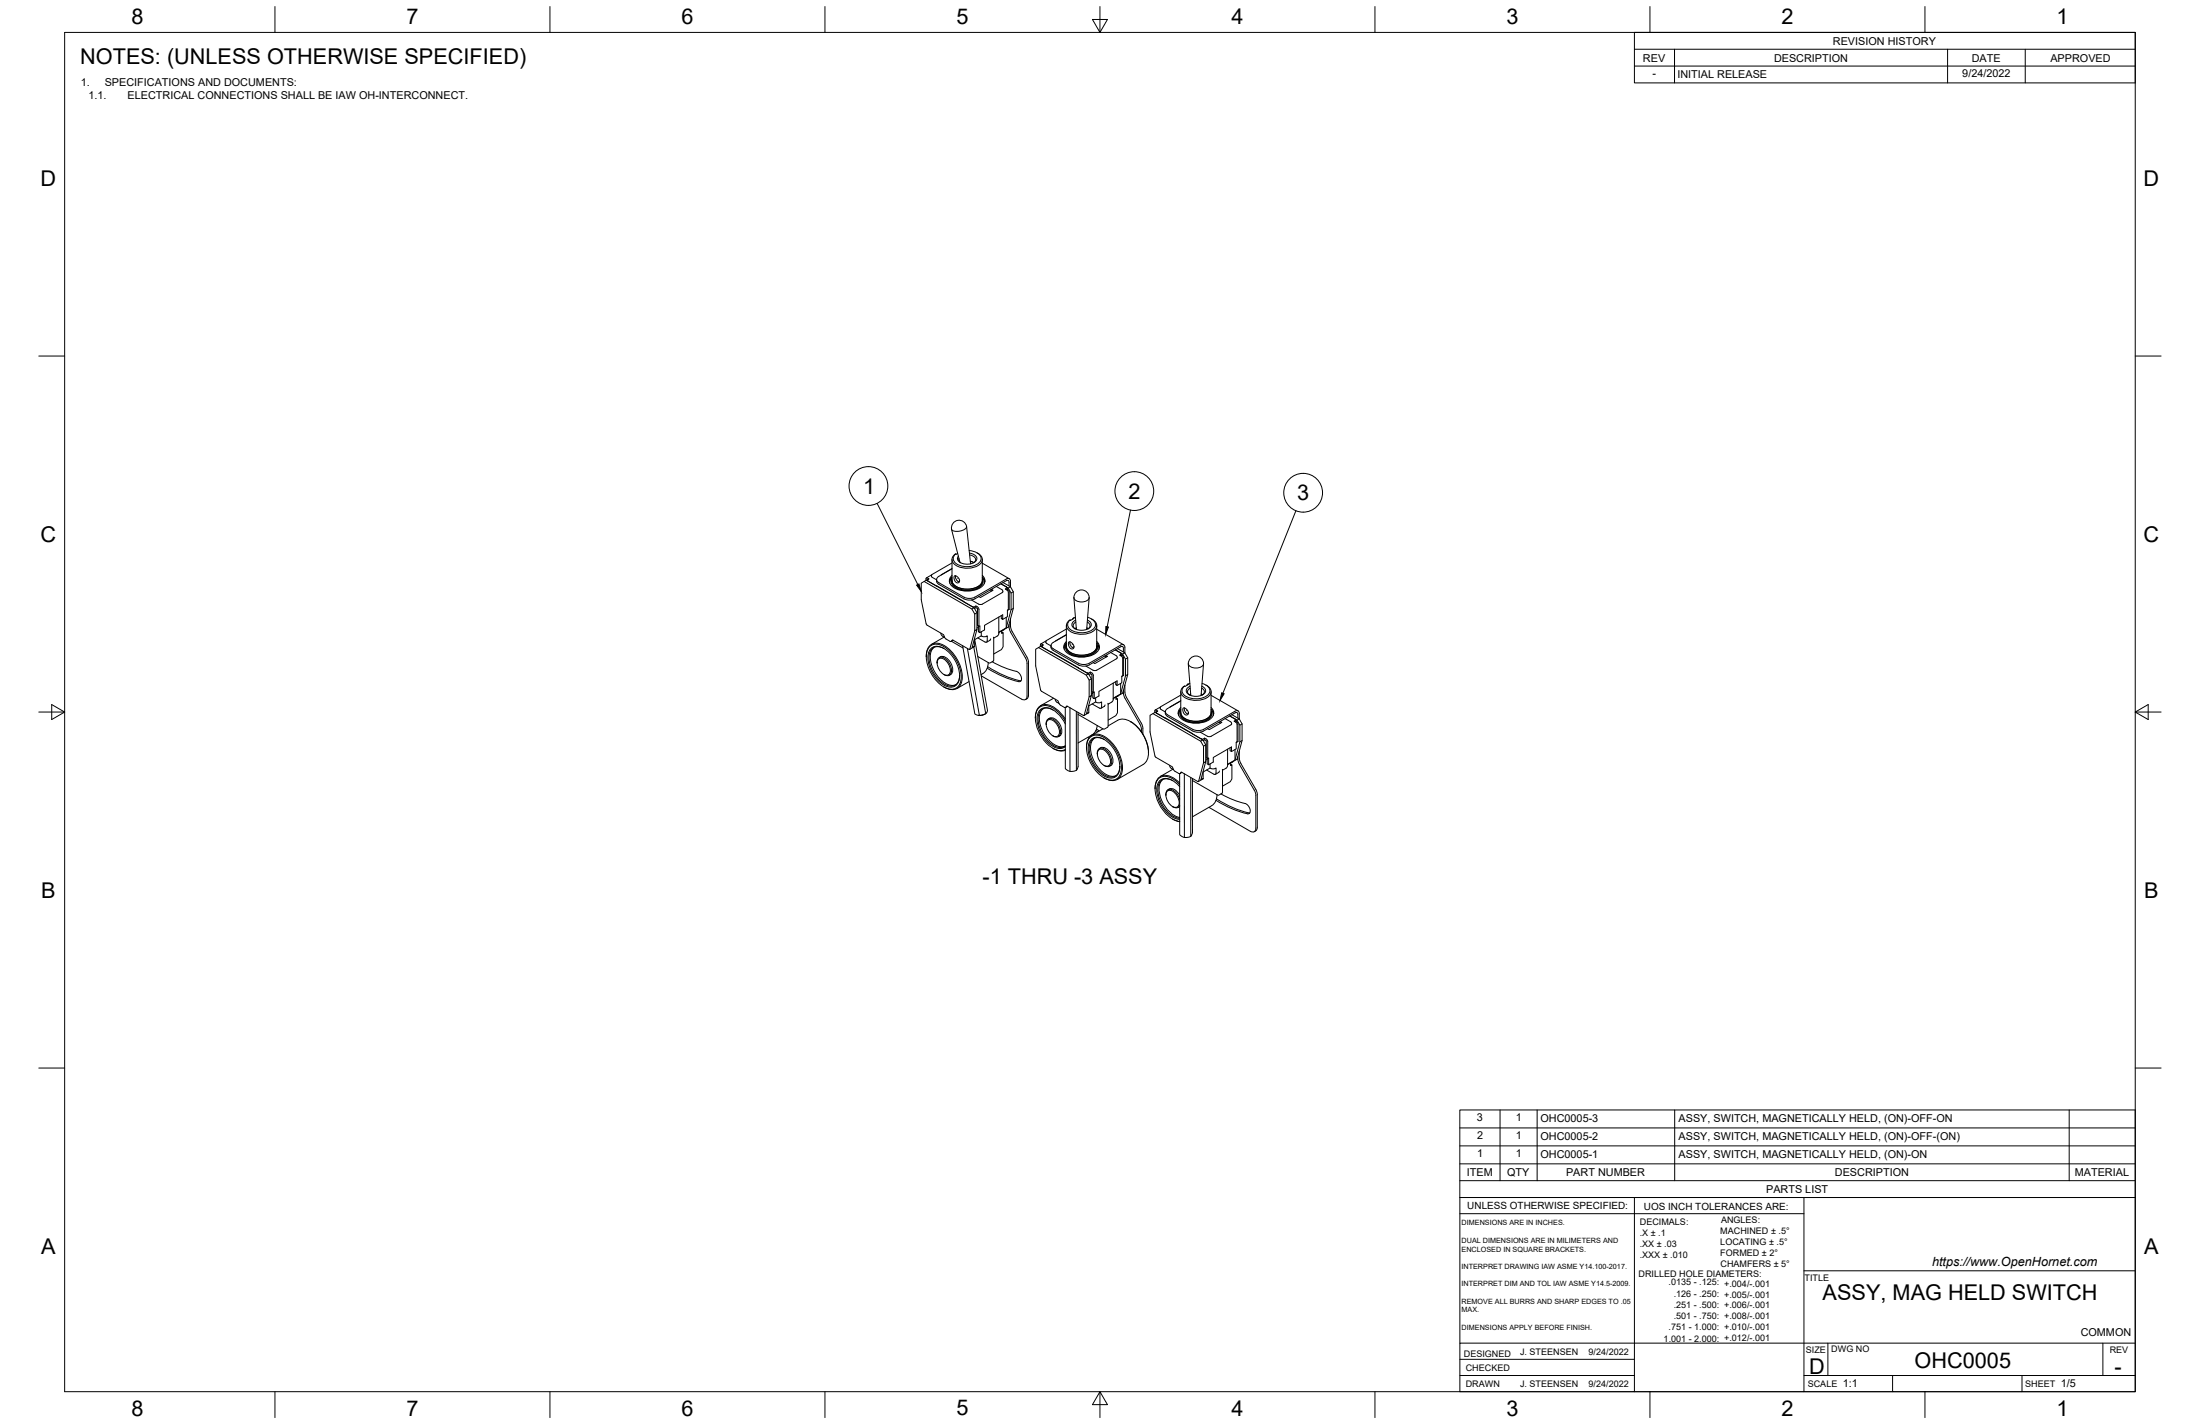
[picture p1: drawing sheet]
<svg xmlns="http://www.w3.org/2000/svg" width="864mm" height="559mm" viewBox="0 0 864 559" stroke-linecap="round" stroke-linejoin="round" font-family="sans-serif">
<!-- layer: Visible -->
<g fill="none" stroke="#000" stroke-width=".39">
<path d="M373.5 207.7l3.3 12.9M373.7 219.6v8.6a4.7 4.7 0 0 0 4.9 3.4 6.8 6.8 0 0 0 7-2.8l.1-1M374.2 205.2a2.93 2.93 0 0 1 3.2-.9 2.93 2.93 0 0 1 2 2.7 4.8 4.8 0 0 1-5.7 1l-.2-.3a2.99 2.99 0 0 1 .7-2.5zM375.9 217.2l-.8 .2M376.4 219.1v.8l.7 .9M379.4 206.7l1.6 14.6M380.4 216a4.5 4.5 0 0 1 4.7 3.3 5.2 5.2 0 0 1-5.9 3.1 5.2 5.2 0 0 1-5-2.8 2.26 2.26 0 0 1 1-2.2M380.6 217a2.37 2.37 0 0 1 2.7 2.9 4.9 4.9 0 0 1-7.4-.3l.3-1.4M380.6 217.8a1.85 1.85 0 0 1 1.9 .7 1.85 1.85 0 0 1 .1 2l-.4 .3M383.5 217l.4 .1M383.9 217.1a2.67 2.67 0 0 1 1.7 2.8 2.67 2.67 0 0 1-2.3 2.4 8.5 8.5 0 0 1-9.2-1.5 2.41 2.41 0 0 1 1-3.4M385.6 219.6v8.2a4.7 4.7 0 0 1-4.9 3.3 6.7 6.7 0 0 1-6.9-2.7l-.1-.6"/>
<path d="M362.8 228.2l.8-.5 18.8 10.8 1.1 2v6.5M363.5 227.1v.7M363.5 227.1l.3-.4 .9 .5-.9 .5 17.9 10.4 .5 .2 .9-.5 .8 .5 .4 .8v6.7l-.6-.3v-6.7l-.6-.4-.6 .4M363.8 227.7v.1M364 227.5h.1M365.8 225.5l-2.1 1.3M367.6 227.4l.1 1 .8 .9M367.7 229.9v.1M369.5 225.6l4.2-2.4-5.2 3a1.3 1.3 0 0 0-.9 1.2 1.3 1.3 0 0 0 .9 1.2l9.9 5.7 2.5 .5 1.8-.4 12.3-7.2a1 1 0 0 1 1.2-.1 1 1 0 0 1 .5 1.1v2.1M373.1 227.2l.3-.2-.5 1.1v.8M373.7 220.9l-7.9 4.6v.9l1.8 1.1M373.7 226.5l-.3 .2"/>
<path d="M373.7 227.3a3.7 3.7 0 0 0 3.5 3.6 8.2 8.2 0 0 0 8.1-1.9l.3-1.7M373.7 227a2.94 2.94 0 0 0 2.2 4.1 9.1 9.1 0 0 0 9.4-1.3 2.3 2.3 0 0 0 .3-2.8M373.7 225.8a2.98 2.98 0 0 0-.9 3 2.98 2.98 0 0 0 2.3 2.2 10 10 0 0 0 11-1.6 2.62 2.62 0 0 0-.5-3.6M373.7 226.4l-1 1.8M374.6 226l.9 .1 1 1.1 .2 .8-.4 .6-.8 .1-.6-.7-.4-1.2zM375.1 225.9a1.95 1.95 0 0 0 1.5 2.4M376 227h.1M380.9 220.2l1.4 .6M380.9 220.3l1.3 .4M381.8 238v.2M382.2 238.3v.1M382.4 238.5l-.9 .5"/>
<path d="M383.1 237.8v.6M385.6 221l10.6 6.1M385.6 226.4l1 1.8M385.6 226.5l.3 .2M386.2 227.4l.2 1.5M386.3 227.4l-.2-.2 .1 .2M388.7 231.5l.6 .4M389.2 231.2l.6 .4-4.9 2.9-.7-.4M391.1 230.1l2.3 1.4 .3 .7M392.9 229.1l2.9 1.7 1.1 1.9v6.6M392.9 229.1l2.6 1.6-.9 .4 .9 .6 .3 .8v6.7l-.3 .2v2.6l-1.9 1.1M393.4 232.6l-8.1 4.6-1.1-.1-2.8-1.6"/>
<path d="M393.7 232.2l-.3 .4M393.8 228.6l2.8 1.7 1.2 1.9v6.6l-2 7.3M395.5 231.2l.7 1.1v6.8l-.7 .4M395.5 230.7v.6l-.3 .2M396.1 228.5v1.4M396.1 228.5l-.2-.6h-.9l-12.3 7.1-1.8 .5-2.5-.5-9.9-5.7M396.6 230.3l-.8 .5M397.8 238.8l-.9 .5-1.9 7.1-2.9 1.7M397.8 232.2l-.9 .5M421.6 234.6l.9 12.4M422.7 232.2a2.85 2.85 0 0 1 3.4-.3 2.85 2.85 0 0 1 1.1 3.4 4 4 0 0 1-5.6-.4v-.4a2.99 2.99 0 0 1 1.1-2.3zM427.5 234.6l-.9 12.4"/>
<path d="M363.6 257.7a4.3 4.3 0 0 1 1.5-4.4 4.3 4.3 0 0 1 4.5-.5 14.6 14.6 0 0 1 7.9 15 4.3 4.3 0 0 1-7 1.8M364.7 254a4.7 4.7 0 0 1 6.7 .3 14.4 14.4 0 0 1 5.6 13.4 4 4 0 0 1-6.5 1.9 14.3 14.3 0 0 1-6.6-14.1zM365.3 254.7a4.3 4.3 0 0 1 6 .3 13 13 0 0 1 5.1 12.1 3.6 3.6 0 0 1-5.9 1.7 12.9 12.9 0 0 1-6-12.7zM366.7 254a7.2 7.2 0 0 0-.3 8.6 10.2 10.2 0 0 0 7.4 6.4l1.4-.3M368.4 258.6a3.1 3.1 0 0 1 3.9 2 3.1 3.1 0 0 1-.2 4.3 4.6 4.6 0 0 1-4.2-4.8zM369.2 257.8a4.3 4.3 0 0 1 4.6 3.7l.2 1.4-.2 1.1-1.1 1M369.2 257.8l-.5 .2M369.3 248.5l.4 .9 1.1 .7M370.6 254.5a3.6 3.6 0 0 0-4.2-.3 3.6 3.6 0 0 0-1.7 3.9 12.5 12.5 0 0 0 7.8 11.1 3.5 3.5 0 0 0 4.2-4.1M370.6 250l-4.9 2.9M371.4 250.8l1.5 .9 .6-.1M373.5 251.7l4.5 2.6"/>
<path d="M373.5 251.6l.4-.5 6.7 3.7 2-7.3 .9-.5-1.9 7.1 .9-.5M374.2 251.2l-.8 .5M379.8 254.5l4.7 26.2M382.2 253.9l4.7 26.2M382.4 253.8l-1.8 1M382.6 247.5v-6.6l-1.1-1.9-18.7-10.8-1.2 .6v6.6l2.1 9.6 6.7 4.1 1 1.7M382.6 251l5 27.9-.5 1.1-1.4 .6-1.7 .1-1.3-.5-4.8-26.8M383.5 240.5l-.9 .4M383.8 250.3l2.9 1.7M384.1 245.7v2.2l.5 .3v-2.6l-.3 .2M384.1 246.1l-.6 .3M385.2 247.9v1.6"/>
<path d="M387.5 251.5v-2l-1 .4-1.3-.4-2.7 1.6-.1 2.7M387.5 251.5l-.2 .5-.6-.1M387.9 260a4.8 4.8 0 0 1-2.8 4.7M388.9 250.7l-.3 .6-1.3 .7M389.5 259.7l4.8 2.3 4.6 1.4M390 250v9.4l-1.7 .8-4.5-2.6M392.1 242.1l-.1 6.8-.3 .5-1.6 1M393 241.6v1.1l.6 .4v-1.8l-7.1 4.1v1.8l-1.9 1M393.2 248l.6 .3M394.2 247l-1 .7v.8l.6-.2v5.5l-.7 1.1-3 1.7M395 242.3v4.1M395.7 246.1l-3.6 2.1"/>
<path d="M396.1 245l.1 1.8 .5 1.3M396.7 242.9v3.2l.6 1.6M396.7 248.1l6.4 11.4 .1 13.7a1.28 1.28 0 0 1-.7 1.3 1.28 1.28 0 0 1-1.4-.1l-15.9-9.2M397.3 247.8l6.3 11.3 .1 13.7-.3 1.2-.9 .5M407.7 254.1l.8-.5 18.8 10.8 1.1 2v6.5M408.4 253.1v.6M408.7 253.6v.1M409 252.8l.6 .3-.9 .5 .4 .3 17.5 10.1 .5 .2 .9-.5 .9 .6 .3 .8v6.7l-.6-.4v-6.6l-.6-.4-.6 .3M409 252.7h-.4l-.2 .4M409 253.4v.1M410.7 251.5l-2.1 1.2M412.5 253.3l.1 1 .8 .9 9.9 5.7 1.8 .5 2.4-.5 12.4-7.1 .7-.1 .4 .7"/>
<path d="M412.6 255.8v.2M418 253.2l.3-.3-.5 1.2v.8M418.3 252.7l.3-.3-1 1.8M418.6 249.1l-5.2 3a1.29 1.29 0 0 0-.8 1.2 1.29 1.29 0 0 0 .8 1.3l9.9 5.7 2.5 .5 1.8-.5 12.3-7.1M418.6 245.5v8.6a4.7 4.7 0 0 0 4.9 3.4 6.8 6.8 0 0 0 7-2.8v-9.2M418.6 249l-4.2 2.5M418.6 246.8l-7.9 4.7v.9l1.8 1M418.6 253.7a4.7 4.7 0 0 0 4.9 3.4 6.7 6.7 0 0 0 6.9-2.8l.1-.6M418.6 253.3a3.7 3.7 0 0 0 3.5 3.6 8.2 8.2 0 0 0 8.1-2l.3-1.6M418.6 252.9a2.94 2.94 0 0 0 2.2 4.1 9.1 9.1 0 0 0 9.4-1.3 2.3 2.3 0 0 0 .3-2.8M418.6 251.7a2.98 2.98 0 0 0-.9 3.1 2.98 2.98 0 0 0 2.3 2.1 10 10 0 0 0 11.1-1.5 2.62 2.62 0 0 0-.6-3.7M419.5 252l.7-.1 1 .9 .4 .8-.4 1-.6 .1-.7-.5-.5-1.2z"/>
<path d="M420 252.5a1.91 1.91 0 0 0 1.5 1.7M420 251.9v.5M420.9 252.9v.1M421.4 242.5l.2 .2-1.3 .7-.2-.1a2.43 2.43 0 0 0-1.5 2.2 2.43 2.43 0 0 0 1.5 2.2 8.5 8.5 0 0 0 10-.9 2.61 2.61 0 0 0-1.7-3.9M421.4 242.5l-.3 .5M422 246.7l.5-.3zM422.2 242.3l-.8 .2M422.3 243.4a1.85 1.85 0 0 0-1.5 2 1.85 1.85 0 0 0 1.8 1.6 4.7 4.7 0 0 0 5.8-1.6 1.9 1.9 0 0 0-1.5-2M422.3 244.1l-.5 .3a1.34 1.34 0 0 0 .2 2.4M426.6 246.5l.5 .2M426.7 246.4l.5 .3M426.8 244.1l.5 .3a1.34 1.34 0 0 1-.2 2.4"/>
<path d="M427 242.3a2.88 2.88 0 0 1 2.6 4.1 7.6 7.6 0 0 1-10 0 2.13 2.13 0 0 1 .5-3.1M430.5 246.9l10.6 6.1M430.8 252.7l-.3-.3 1 1.8M431.1 253.4l.2 1.5M431.2 253.3l-.2-.1 .1 .2M433.6 257.5l.6 .3M434.1 257.2l.6 .3-4.9 2.9-.6-.4M436 256.1l2.3 1.3 .1 1-7.9 4.6h-1.4l-2.8-1.6M437.8 255l2.9 1.7 1.1 1.9v6.6M437.9 255l2.5 1.6-.9 .5 .9 .5 .3 .8v6.7l-.3 .2v2.6l-1.9 1.1M438.7 254.5l2.8 1.7 1.2 1.9v6.6l-2 7.3-3.7 2.2M439.9 253.1a1 1 0 0 1 1.2-.1 1 1 0 0 1 .5 1.1"/>
<path d="M440.4 257.2l.7 1v6.9l-.7 .4M440.4 256.6v.6l-.3 .2M441 254.4v1.5M441.5 256.2l-.8 .5M441.6 254.1v2.1M442.7 258.1l-.9 .5M467.6 258.1a2.85 2.85 0 0 1 3.5-.2 2.85 2.85 0 0 1 1.1 3.3 4 4 0 0 1-5.6-.4l-.1-.4a2.99 2.99 0 0 1 1.1-2.3zM367.8 260.1a1.89 1.89 0 0 1 1.1-2.2 1.89 1.89 0 0 1 2.4 .7 4.9 4.9 0 0 1 1.6 6.2 1.99 1.99 0 0 1-2.4-.1M380.4 267.5l-4.7 2.7M387.5 262.2l6.3 3.3a18.1 18.1 0 0 0 6.8 1.9 2.81 2.81 0 0 0-1.7-4M387.7 261.6l6.4 3.5 3.2 1.2 3.5 .9M409.5 278.1a7.2 7.2 0 0 0-.3 8.6 10.2 10.2 0 0 0 7.4 6.4l1.4-.3"/>
<path d="M413.4 278.6a3.6 3.6 0 0 0-4-.5 3.6 3.6 0 0 0-1.9 3.5 12.3 12.3 0 0 0 8.1 11.7 3.1 3.1 0 0 0 2.6-.7M413.6 274l-5.1 2.9M414.2 274.4l.3 .8 1.2 .8M418.2 277.7v23.9l1.6 1 1.3 .1a1.9 1.9 0 0 0 2.1-1.8v-21.4M418.4 277.5l.4-.5 6.7 3.8 2-7.4 .9-.5-1.9 7.2 .9-.6M419.1 277.2l-.8 .4M420 277.7v25M422.5 279.2v23.1M426.7 264v.1M427.1 264.2v.1M427.3 264.4l-.9 .5M427.4 279.6l-1.9 1.2"/>
<path d="M427.5 273.4v-6.5l-1.1-2-18.7-10.8-1.2 .7v6.5l2.1 9.6 6.7 4.1 1 1.7 1.7 1 .4-.2M428 263.7v.7M428.4 266.4l-.9 .5M428.7 276.2l2.9 1.7M429 271.7v2.2l.5 .3v-2.6l-.3 .2M429 272.1l-.6 .3M430.1 273.9v1.6M432.4 277.4v-2l-1 .4-1.3-.3-2.7 1.5v2.6M432.4 277.4l-.2 .5h-.6M433.4 277.2l-1.2 .7M433.5 277.1l-.1 .1M433.8 276.6l-.3 .6"/>
<path d="M434.9 276l.1 9.1-1.4 1-.6-.1-9.8-5.6M436.4 275.5l-1.4 .8M437 268.1v6.4l-.6 1M438 267.5v1.2l.5 .3v-1.8l-7.1 4.1v1.8l-1.9 1.1M438.1 273.9l.6 .4M439.1 272.9l-1 .7v.8l.6-.1v5.4l-.7 1.1-3 1.8M439.9 268.2v4.1M441 271l.4 2.6 6.3 10.9 .4 1.7M441.6 268.8v2.8M441.6 271.6l.6 2.1 6 10.5 .4 1.7M442.7 264.7l-.9 .5-1.9 7.1-2.9 1.7M453.6 279.5v.2"/>
<path d="M453.9 278.7l.6 .3-.9 .5 .4 .3 17.5 10.2 .5 .2 .9-.6 .8 .6 .4 .8v6.7l-.6-.3v-6.7l-.6-.4-.6 .3M453.9 278.7l-.5 .1-.1 .8M453.9 279.4h.1M455.6 277.4l-2.1 1.2M457.4 279.3l.1 1 .8 .8 9.9 5.8 1.8 .4 2.5-.4 12.3-7.2M463.2 278.9l-.5 1.1v.8M463.2 278.9l-.3 .2M463.5 275.1l-5.2 2.9a1.29 1.29 0 0 0-.8 1.3 1.29 1.29 0 0 0 .8 1.2l9.9 5.7M463.5 275l-4.2 2.5M463.5 272.8l-7.9 4.6v.9l1.8 1.1M463.5 271.4v8.6M463.5 279.6a4.7 4.7 0 0 0 4.9 3.4 6.7 6.7 0 0 0 6.9-2.8l.1-.6 .1 .4"/>
<path d="M463.5 278.4l-.3 .2M463.5 279.2a3.7 3.7 0 0 0 3.5 3.6 8.2 8.2 0 0 0 8.1-2l.3-1.6M463.5 278.8a2.94 2.94 0 0 0 2.2 4.1 9.1 9.1 0 0 0 9.4-1.3 2.3 2.3 0 0 0 .3-2.8M463.5 277.6a2.98 2.98 0 0 0-.9 3.1 2.98 2.98 0 0 0 2.3 2.1 10 10 0 0 0 11-1.5 2.62 2.62 0 0 0-.5-3.7M463.5 278.3l-1 1.8M464.5 277.9l.8 .1 1 1 .2 .8-.4 .7h-.8l-.6-.6-.4-1.3zM465 277.8a2.03 2.03 0 0 0 .8 2.1M465.8 279.9l.6 .3M465.8 278.8v.1M466.4 260.5l1 12.4M467.1 268.2l-.8 .2M467.2 269.3a1.85 1.85 0 0 0-1.5 2 1.85 1.85 0 0 0 1.8 1.7 4.7 4.7 0 0 0 5.8-1.7 1.9 1.9 0 0 0-1.5-2"/>
<path d="M467.2 270l-.5 .4a1.34 1.34 0 0 0 .2 2.3M467.4 272.3l-.5 .4M467.4 272.4l-.5 .2M471.5 272.3l.6 .4-.6-.3M471.7 270l.5 .4a1.34 1.34 0 0 1-.2 2.3M471.9 268.2a2.88 2.88 0 0 1 2.6 4.1 7.6 7.6 0 0 1-10 .1 2.13 2.13 0 0 1 .5-3.2M472.4 260.5l-.9 12.4M473.4 268.8a2.7 2.7 0 0 1 2 2.8 2.7 2.7 0 0 1-2.3 2.5 8.5 8.5 0 0 1-9.2-1.4 2.05 2.05 0 0 1 1.3-3.3l1.3-.8h-.5v.3M475.4 272.9l10.6 6.1M475.4 271.4v8.2M475.4 278.3l1 1.8M475.4 278.4l.3 .2"/>
<path d="M476.1 279.2l-.2-.1 .3 1.7M484.8 279.7l.7-.1 .4 .4v1.8M386.7 280.2l-2.7 .5M406.4 281.5v.3M406.4 281.5a4.2 4.2 0 0 1 1.8-4.4 4.2 4.2 0 0 1 4.8 0l3.1 2.4 2.1 2.7M410.7 284v.2M410.7 284a1.86 1.86 0 0 1 1.2-2 1.86 1.86 0 0 1 2.2 .7 4.9 4.9 0 0 1 1.6 6.2 1.87 1.87 0 0 1-2.2 0M411.3 282.7a3.1 3.1 0 0 1 3.8 2 3.1 3.1 0 0 1-.2 4.3 4.6 4.6 0 0 1-4.2-4.8zM411.5 282.2a2.82 2.82 0 0 1 4.1 1.3 4.1 4.1 0 0 1 .4 5.3l-.5 .3M413.3 288.8l.2 .1M413.3 293.6l.2 .2M413.5 293.8l2.9 .9 1.8-.3"/>
<path d="M418.2 283a10.7 10.7 0 0 0-8.3-6.1 4.2 4.2 0 0 0-3.5 4.9 14.2 14.2 0 0 0 9.1 12.7h1.4l1.3-.4M418.2 284.1a10.5 10.5 0 0 0-7.7-6.4 3.8 3.8 0 0 0-3.4 4.4 13.2 13.2 0 0 0 7.5 11.4 3.6 3.6 0 0 0 3.6-.5M426.5 293.4a4.3 4.3 0 0 1 1.5-4.4 4.3 4.3 0 0 1 4.5-.5 14.6 14.6 0 0 1 7.8 15 4.3 4.3 0 0 1-7 1.7M427 289.3l.4 .3M427.6 289.7a4.7 4.7 0 0 1 6.7 .3 14.4 14.4 0 0 1 5.6 13.4 4 4 0 0 1-6.5 1.8 14.3 14.3 0 0 1-6.6-14zM428.1 290.4a4.3 4.3 0 0 1 6.1 .3 13 13 0 0 1 5.1 12.1 3.6 3.6 0 0 1-6 1.7 12.9 12.9 0 0 1-5.9-12.7zM428.7 288.4l-5.5 3.1M429.6 289.7a7.2 7.2 0 0 0-.3 8.6 10.2 10.2 0 0 0 7.4 6.4l1.4-.3M430.2 286.7l.7 .5M430.4 286.1l1.1 .7M430.7 284.7l-.8 2.5-1.2 1.2M430.7 295.8a1.88 1.88 0 0 1 1.1-2.2 1.88 1.88 0 0 1 2.3 .7 4.9 4.9 0 0 1 1.7 6.2 1.99 1.99 0 0 1-2.5-.1"/>
<path d="M431.3 294.3a3.1 3.1 0 0 1 3.9 2 3.1 3.1 0 0 1-.2 4.3 4.6 4.6 0 0 1-4.3-4.8zM431.6 293.7a2.85 2.85 0 0 1 4 1.4 4.1 4.1 0 0 1 .5 5.3M433 286l-4.4 2.5M433.5 290.2a3.6 3.6 0 0 0-4.3-.3 3.6 3.6 0 0 0-1.6 3.9 12.5 12.5 0 0 0 7.8 11.1 3.5 3.5 0 0 0 4.2-4.1M435 284.8l3.8-2.2a6.1 6.1 0 0 1 6.8 1.8 14.6 14.6 0 0 1 5 12.9 4.1 4.1 0 0 1-1.8 2.7l-10.2 5.9M443.8 283.2a15 15 0 0 1 7 12.2M448.1 286.2v1M448.6 285.9v2.2M452.6 280l.8-.5 18.8 10.8 1.1 2v6.6M453.7 297.2l6.5 3.7 .8 1.6 1.7 1 .5 .1 .5-.7 6.5 3.8 .3-.1M453.7 297.2l-.3-.5-2-9.5v-6.5l1.2-.7 18.7 10.9 1.1 1.9v6.6M457.5 281.8v.1"/>
<path d="M463.5 280a4.7 4.7 0 0 0 4.9 3.4 6.8 6.8 0 0 0 7-2.8l.1-.6M468.2 286.2l2.5 .5 1.8-.5M471.6 289.9v.1M472 290.2v.1M472.2 290.3l-.9 .6M472.9 289.6v.7M473.3 292.3l-.9 .5M473.9 297.6v2.2l.6 .3v-2.6l-.4 .2M473.9 298l-.6 .3M475 299.8v1.6M478.5 283.4l.6 .4M479 283.1l.6 .4-4.9 2.8-.7-.3"/>
<path d="M480.9 282l2.3 1.3 .3 .7M481.9 294l-.1 6.7-.3 .6-1.6 1M482.9 293.5v1.1l.5 .3v-1.8l-7.1 4.1v1.8l-1.8 1.1M483 299.8l.6 .4M483.2 284.5l-8.1 4.6-1.1-.2-2.8-1.6M483.5 284l-.3 .4M483.6 280.5l2.9 1.6 1.1 2v6.5l-2 7.3-3.7 2.2M484 298.9l-1 .6v.8l.6-.1v5.4l-.7 1.1-3 1.8M484.8 294.1v4.1M485.3 283.1l.7 1v6.9l-.7 .4M485.3 283.2l-.3 .1M485.3 282.5v.7"/>
<path d="M485.6 284.4v6.6l-.3 .3v2.6l-1.9 1M485.6 284.3l-.3-.8-.9-.5 .9-.5-2.6-1.5 2.9 1.6 1.1 2v6.5M485.9 296.9l.4 2.6 6.6 11.8 .1 13.7a1.28 1.28 0 0 1-.6 1.4 1.28 1.28 0 0 1-1.5-.2l-16.4-9.4M486.5 294.7v3.2l.6 1.7M486.5 280v2.1l-.9 .5M486.5 280a1 1 0 0 0-.5-1 1 1 0 0 0-1.2 .1l-12.3 7.1M487.1 299.6l6.3 11.4 .1 14.1-.3 .7-.9 .6M487.6 290.6l-.9 .5-1.9 7.1-2.9 1.7M487.6 284.1l-.9 .5M436.1 300.4l-.5 .3M453.4 309.3v.2M456.5 305.9a7 7 0 0 0-.5 8.2 10.9 10.9 0 0 0 7.1 6.7"/>
<path d="M457.6 311.7v.3M457.7 311.7a1.84 1.84 0 0 1 1.1-2 1.84 1.84 0 0 1 2.2 .8l1.5 1.7 .6 1.4M458.2 310.4a3.1 3.1 0 0 1 3.9 2 3.1 3.1 0 0 1-.2 4.4 4.6 4.6 0 0 1-4.2-4.8zM458.5 309.9a3.1 3.1 0 0 1 4.3 1.7l.3 .5M459.1 300.3l.4 .9 1.1 .8M460.4 306.4a3.6 3.6 0 0 0-4.2-.4 3.6 3.6 0 0 0-1.7 3.9 12.5 12.5 0 0 0 7.8 11.1l.8 .1M460.4 301.9l-4.9 2.8M463.1 303.6v24l1.5 .9 1.4 .1a1.9 1.9 0 0 0 2.1-1.8v-21.3M463.1 307.3a7.1 7.1 0 0 0-7.3-2.8l-1.1 .8-.8 1.3-.5 2.7M463.1 307.9a7 7 0 0 0-7.6-2.9 5.9 5.9 0 0 0-1.8 6.7 14.1 14.1 0 0 0 8.6 10.5l.8 .1M463.1 316.5l-.6 .3M463.1 308.7a6.7 6.7 0 0 0-7.1-2.9 5.3 5.3 0 0 0-1.7 6.1 12.4 12.4 0 0 0 8 9.5l.8 .1"/>
<path d="M463.1 316.2a1.77 1.77 0 0 1-2.8 .3M464 303.1l-.8 .5M464.9 303.6v25M467.4 305.1v23.1M472.2 305.7l-1.8 1M472.3 305.6l-.1 .1M472.3 305.5l-.9 .5 1.9-7.1-.9 .5-1.9 7.2M475.3 301.6l-.3-.2-2.7 1.5v2.7M475.3 301.6l1.1 .1 1-.3-.3 2.5-.6-.1-2.9-1.6M475.7 316.2l-7.6 4.3M477.5 313.5l6.5 3.4 3.1 1.2 3.5 .9M477.7 311.8l-.4 2.4-.7 1.1-.9 .8"/>
<path d="M478.7 302.6l-.3 .5-1.3 .8M479.3 311.5l3.8 2 3.8 1.3a3.7 3.7 0 0 1 3.9 3.4l-.4 1a25 25 0 0 1-9.9-3.3l-3.2-1.8M479.8 301.9l.1 9-1.4 1.1h-.5l-9.9-5.7M460.3 321.4l2.8 1.1"/>
</g>
<!-- layer: Border -->
<g fill="none" stroke="#000" stroke-width=".39">
<path d="M25.4 12.7h812.8v533.4h-812.8zM107.9 2.6v10.1M215.9 2.6v10.1M323.8 2.6v10.1M428.8 7.6h5.9l-2.9 5.1zM431.8 2.6v10.1M539.7 2.6v10.1M647.7 2.6v10.1M755.6 2.6v10.1M15.2 139.7h10.2M838.2 139.7h10.1M15.2 279.4h10.2"/>
<path d="M20.3 276.5l5.1 2.9-5.1 3zM838.2 279.4l5.1-2.9v5.9zM838.2 279.4h10.1M15.2 419.1h10.2M838.2 419.1h10.1M107.9 546.1v10.2M215.9 546.1v10.2M323.8 546.1v10.2M431.8 546.1l2.9 5.1h-5.9zM431.8 546.1v10.2M539.7 546.1v10.2M647.7 546.1v10.2"/>
<path d="M755.6 546.1v10.2"/>
</g>
<!-- layer: Titleblock -->
<path d="M573.1 476.3h135M641.6 469.9v76.2M708.1 469.9v76.2M708.1 498.7h130.1M573.1 527.1v-57.2h265.1v76.2h-265.1v-19h265.1M573.1 539.8h68.5M573.1 533.4h68.5M708.1 539.8h130.1M717.5 527.1v12.7M742.9 539.8v6.3M793.7 539.8v6.3M825.5 527.1v12.7" fill="none" stroke="#000" stroke-width=".39"/>
<!-- layer: Parts Lists -->
<path d="M573 435.6h265.2v34.3h-265.2zM588.8 435.6v27.7M603.4 435.6v27.7M657.4 435.6v27.7M812.2 435.6v27.7M573 456.7h265.2M573 449.7h265.2M573 442.6h265.2M573 463.3h265.2" fill="none" stroke="#000" stroke-width=".39"/>
<!-- layer: Balloons -->
<g fill="none" stroke="#000" stroke-width=".39">
<path d="M344.3 197.5l16 31.9M443.8 200.2l-9.2 45.8M508.7 200.4l-28.7 71.7"/>
<circle cx="340.9" cy="190.7" r="7.6"/>
<circle cx="445.3" cy="192.7" r="7.6"/>
<circle cx="511.5" cy="193.4" r="7.6"/>
</g>
<path d="M359.8 229.6l.9-.4 .9 2.9zM434.1 245.9l1 .2-1.1 2.9zM479.6 271.9l.9 .3-1.6 2.7z" fill="#000" stroke="#000" stroke-width=".39"/>
<!-- layer: Revision Tables -->
<path d="M641.6 12.7h196.6v19.8h-196.6zM641.6 19.3h196.6M657.3 19.3v13.2M764.5 19.3v13.2M795 19.3v13.2M641.6 25.9h196.6" fill="none" stroke="#000" stroke-width=".39"/>
<g font-size="8.5">
<text x="51.6" y="9.4">8</text>
<text x="159.5" y="9.4">7</text>
<text x="267.5" y="9.4">6</text>
<text x="375.4" y="9.3">5</text>
<text x="483.4" y="9.4">4</text>
<text x="591.3" y="9.4">3</text>
<text x="699.3" y="9.4">2</text>
<text x="807.2" y="9.4">1</text>
<text x="31.5" y="25">NOTES: (UNLESS OTHERWISE SPECIFIED)</text>
<text x="16" y="72.9">D</text>
<text x="841.4" y="72.9">D</text>
<text x="338.8" y="193.8">1</text>
<text x="443" y="195.8">2</text>
<text x="509.2" y="196.4">3</text>
<text x="16" y="212.6">C</text>
<text x="841.4" y="212.6">C</text>
<text x="385.7" y="346.9">-1 THRU -3 ASSY</text>
<text x="16.2" y="352.3">B</text>
<text x="841.7" y="352.3">B</text>
<text x="16.2" y="492">A</text>
<text x="841.7" y="492">A</text>
<text x="715.5" y="510">ASSY, MAG HELD SWITCH</text>
<text x="710.1" y="539.1">D</text>
<text x="751.6" y="536.7">OHC0005</text>
<text x="830.1" y="539.1">-</text>
<text x="51.6" y="555.5">8</text>
<text x="159.5" y="555.5">7</text>
<text x="267.5" y="555.5">6</text>
<text x="375.4" y="555.4">5</text>
<text x="483.4" y="555.5">4</text>
<text x="591.3" y="555.5">3</text>
<text x="699.3" y="555.5">2</text>
<text x="807.2" y="555.5">1</text>
</g>
<text font-size="5" x="758.4" y="496.8">https://www.OpenHornet.com</text>
<g font-size="4.3">
<text x="719.5" y="17.6">REVISION HISTORY</text>
<text x="644.9" y="24.2">REV</text>
<text x="696.4" y="24.2">DESCRIPTION</text>
<text x="774" y="24.2">DATE</text>
<text x="804.9" y="24.2">APPROVED</text>
<text x="31.7" y="33.7">1.</text>
<text x="41.1" y="33.7">SPECIFICATIONS AND DOCUMENTS:</text>
<text x="648.7" y="30.2">-</text>
<text x="658.5" y="30.6">INITIAL RELEASE</text>
<text x="770.3" y="30.3">9/24/2022</text>
<text x="34.7" y="38.9">1.1.</text>
<text x="50.1" y="38.9">ELECTRICAL CONNECTIONS SHALL BE IAW OH-INTERCONNECT.</text>
<text x="579.8" y="439.9">3</text>
<text x="595.1" y="439.9">1</text>
<text x="604.7" y="440.2">OHC0005-3</text>
<text x="658.9" y="440.2">ASSY, SWITCH, MAGNETICALLY HELD, (ON)-OFF-ON</text>
<text x="579.8" y="447">2</text>
<text x="595.1" y="447">1</text>
<text x="604.7" y="447.2">OHC0005-2</text>
<text x="658.9" y="447.2">ASSY, SWITCH, MAGNETICALLY HELD, (ON)-OFF-(ON)</text>
<text x="579.9" y="454">1</text>
<text x="595.1" y="454">1</text>
<text x="604.7" y="454.3">OHC0005-1</text>
<text x="658.9" y="454.3">ASSY, SWITCH, MAGNETICALLY HELD, (ON)-ON</text>
<text x="575.8" y="461.5">ITEM</text>
<text x="591.7" y="461.4">QTY</text>
<text x="614.8" y="461.5">PART NUMBER</text>
<text x="720.3" y="461.5">DESCRIPTION</text>
<text x="814.5" y="461.5">MATERIAL</text>
<text x="693.3" y="468.1">PARTS LIST</text>
<text x="816.8" y="524.4">COMMON</text>
<text x="723.4" y="544.5">1:1</text>
<text x="809" y="544.5">1/5</text>
</g>
<g font-size="3.9">
<text x="576" y="474.6">UNLESS OTHERWISE SPECIFIED:</text>
<text x="645.3" y="474.7">UOS INCH TOLERANCES ARE:</text>
</g>
<g font-size="3.5">
<text x="643.7" y="485">.X ± .1</text>
<text x="643.7" y="480.8">DECIMALS:</text>
<text x="675.3" y="484.3">MACHINED ± .5°</text>
<text x="675.6" y="480">ANGLES:</text>
<text x="643.7" y="489.3">.XX ± .03</text>
<text x="675.3" y="488.6">LOCATING ± .5°</text>
<text x="643.7" y="493.5">.XXX ± .010</text>
<text x="675.3" y="492.8">FORMED ± 2°</text>
<text x="675.4" y="497.1">CHAMFERS ± 5°</text>
<text x="643.2" y="501.1">DRILLED HOLE DIAMETERS:</text>
<text x="708.4" y="502.7">TITLE</text>
<text x="655" y="504.4">.0135 - .125: +.004/-.001</text>
<text x="657" y="508.8">.126 - .250: +.005/-.001</text>
<text x="657" y="513.2">.251 - .500: +.006/-.001</text>
<text x="657" y="517.7">.501 - .750: +.008/-.001</text>
<text x="653.1" y="526.5">1.001 - 2.000: +.012/-.001</text>
<text x="655" y="522.1">.751 - 1.000: +.010/-.001</text>
<text x="574.6" y="532.3">DESIGNED</text>
<text x="596.7" y="531.6">J. STEENSEN</text>
<text x="623.6" y="531.6">9/24/2022</text>
<text x="708.9" y="530.9">SIZE</text>
<text x="718.9" y="530.5">DWG NO</text>
<text x="828.2" y="530.9">REV</text>
<text x="575.4" y="537.9">CHECKED</text>
<text x="575.4" y="544.3">DRAWN</text>
<text x="596.7" y="544.3">J. STEENSEN</text>
<text x="623.6" y="544.3">9/24/2022</text>
<text x="709.6" y="544.2">SCALE</text>
<text x="795" y="544.2">SHEET</text>
</g>
<g font-size="2.8">
<text x="573.7" y="480.9">DIMENSIONS ARE IN INCHES.</text>
<text x="573.7" y="487.7">DUAL DIMENSIONS ARE IN MILIMETERS AND</text>
<text x="573.7" y="491.1">ENCLOSED IN SQUARE BRACKETS.</text>
<text x="573.7" y="497.9">INTERPRET DRAWING IAW ASME Y14.100-2017.</text>
<text x="573.7" y="504.7">INTERPRET DIM AND TOL IAW ASME Y14.5-2009.</text>
<text x="573.7" y="511.6">REMOVE ALL BURRS AND SHARP EDGES TO .05</text>
<text x="573.7" y="514.9">MAX.</text>
<text x="573.7" y="521.8">DIMENSIONS APPLY BEFORE FINISH.</text>
</g>
</svg>
